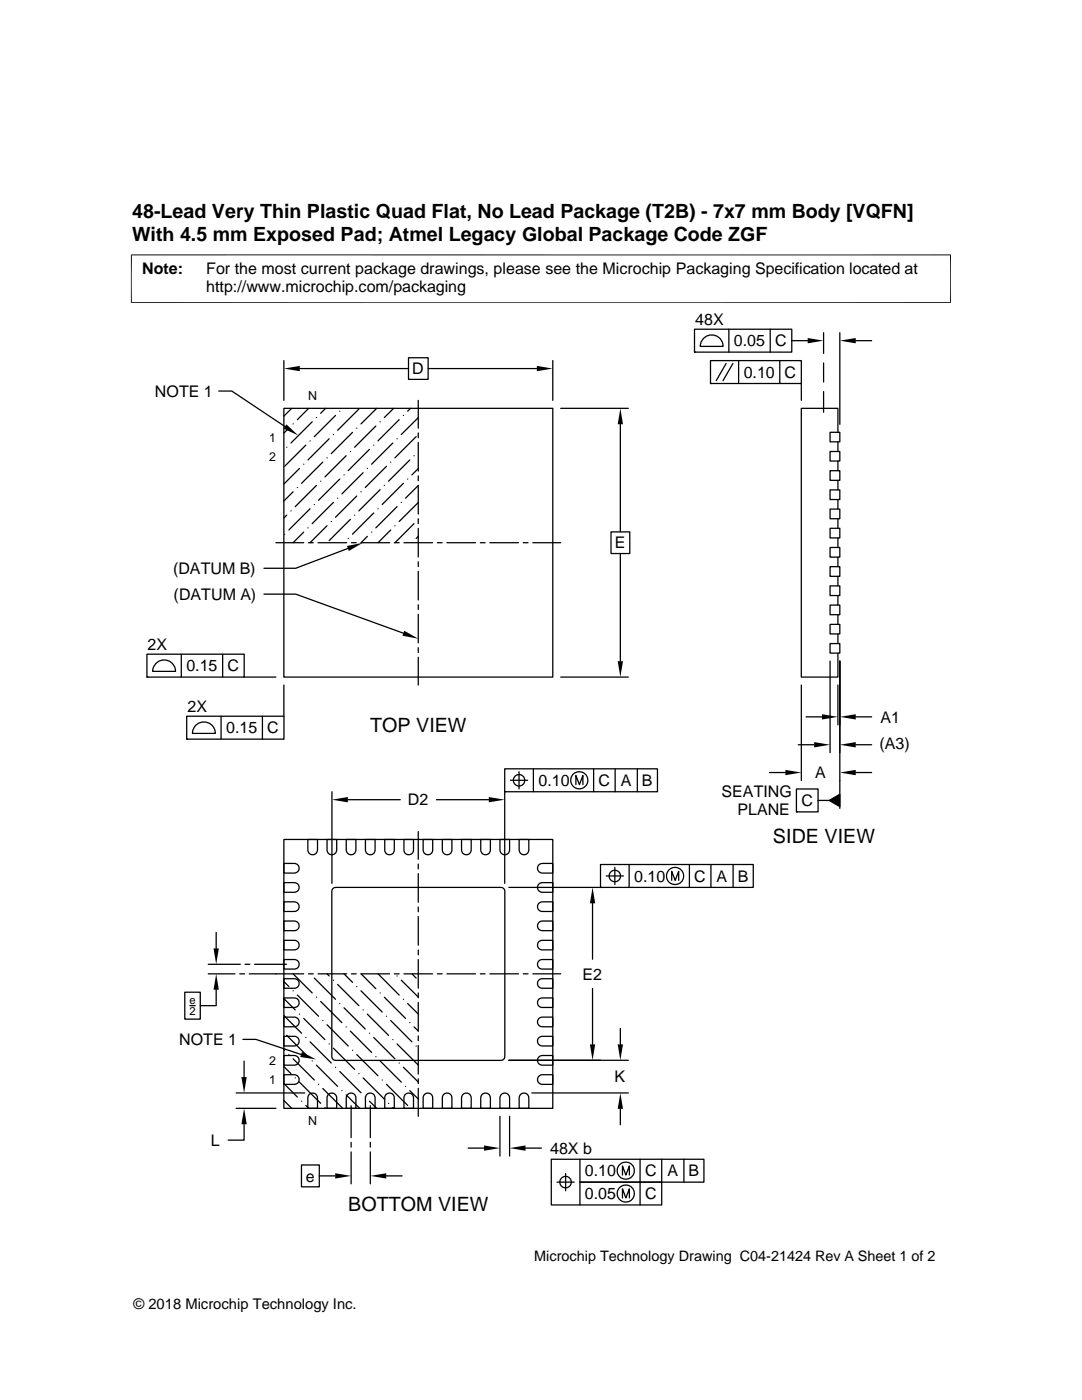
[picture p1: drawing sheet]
<svg xmlns="http://www.w3.org/2000/svg" width="216mm" height="279mm" viewBox="0 0 216 279" stroke-linecap="round" stroke-linejoin="round" font-family="sans-serif">
<g fill="none" stroke="#000" stroke-width=".25">
<path d="M43.6 78h2.6l10.7 7.1M56.6 72v7.9M59.8 73.6h21.7M81.5 71.4h3.9v4.3h-3.9zM83.5 79.9v5.5M85.4 73.6h21.7M110.3 72v7.9M138.6 65.7h19.4v4.6h-19.4zM138.6 70.3h.1M140.5 67.4a2.28 2.28 0 0 1 2.5-.4 2.28 2.28 0 0 1 1.3 2.1h-4.6l.4-1.2zM141.8 72h18.1v4.5h-18.1zM141.8 76.5h.1"/>
<path d="M144.9 72.5l-2 3.5M145.4 65.7v4.6M146.2 72.5l-1.9 3.5M147.4 72v4.5M153.7 65.7v4.6M155.6 72v4.5M158 68h3.2M159.9 76.5v3.4M164.3 66.4v4.1M164.3 72.4v3.8M164.3 78.1v4.2M167.6 66.4v18.3"/>
<path d="M170.8 68h3.1M56.6 81.5h53.7v53.6h-53.7zM57.2 89.3h.1M57.6 85.4l-1 1M58.2 81.5l-1.6 1.6M58.5 98.1l-1.9 1.9M58.5 84.6h.1M59.3 97.3h.1M59.8 93.5l-3.2 3.1M60.6 92.6h.1M61 88.8l-4.2 4.3M61.6 81.5l-2.3 2.3"/>
<path d="M61.9 88h.1M62.3 84.2l-4.2 4.2M63.1 96.9l-4.2 4.2M63.1 83.3h.1M64 96h.1M64.4 92.2l-4.2 4.3M65 81.5l-1 1M65.3 91.4h.1M65.7 87.6l-4.3 4.2M66.5 86.7h.1M67 82.9l-4.3 4.2M67.4 99.4h.1"/>
<path d="M67.8 95.6l-4.2 4.2M67.8 82.1h.1M68.6 94.8h.1M69.1 91l-4.3 4.2M69.9 90.1h.1M70.3 86.3l-4.2 4.2M71.2 99l-4.2 4.2M71.2 85.4h.1M71.6 81.6l-4.2 4.3M72 98.1h.1M72.5 94.3l-4.3 4.3M73.3 93.5h.1"/>
<path d="M73.7 89.7l-4.2 4.2M74.6 88.8h.1M75 85l-4.2 4.3M75.2 81.5l-3.2 3.1M75.8 97.7l-4.2 4.3M75.8 84.2h.1M76.7 96.9h.1M77.1 93.1l-4.2 4.2M78 92.2h.1M78.4 88.4l-4.3 4.2M78.5 81.5l-1.8 1.8M79.2 87.6h.1"/>
<path d="M79.7 83.8l-4.3 4.2M80.5 96.5l-4.2 4.2M80.5 82.9h.1M80.9 99.4l2.6-2.5v5.7M81.3 95.6h.1M81.8 91.8l-4.3 4.2M81.9 81.5l-.6 .6M82.6 91h.1M83 87.1l-4.2 4.3M83.5 86.4v1M83.5 88.3v5.7M83.5 95v.9"/>
<path d="M83.5 93.5l-1.3 1.3M83.5 83.3l-3.4 3.4M111.9 81.5h13.5M123.8 84.7v21.5M165.6 97.8h2v1.9h-2zM165.6 93.9h2v2h-2zM165.6 90.1h2v1.9h-2zM165.6 86.3h2v1.9h-2zM167.2 86.3v-4.8h-7.3v53.6h7.3v-4.8M167.2 88.2v1.9M167.2 92v1.9M167.2 95.9v1.9"/>
<path d="M167.2 99.7v1.9M52.7 118.6h6.3l21.5 7.8M55.1 108.3h5.5M56.8 106.6h.1M57.2 102.8l-.6 .6M58.1 102h.1M60.6 106.2l-2.1 2.1M61.4 105.3h.1M61.6 108.3h.9M61.9 101.5l-4.3 4.3M62.7 100.7h.1M63.5 108.3h5.7"/>
<path d="M65.3 104.9l-3.4 3.4M66.1 104.1h.1M66.5 100.3l-4.2 4.2M69.4 109.5l-10.4 3.9h-6.3M69.5 107.5h.1M69.9 103.7l-4.2 4.2M70.1 108.3h1M70.8 102.8h.1M73.3 107l-1.2 1.3h5.6M74.1 106.2h.1M74.6 102.4l-4.3 4.2M75.4 101.5h.1"/>
<path d="M78 105.8l-2.6 2.5M78.7 108.3h1M78.8 104.9h.1M79.2 101.1l-4.2 4.2M80.1 100.3h.1M80.6 108.3h5.7M82.6 104.5l-3.8 3.8M83.5 103.5v1M83.5 105.5v5.7M83.5 112.1v1M83.5 114v5.7M83.5 100.3l-3.8 3.8"/>
<path d="M83.5 103.7h.1M83.5 107l-.5 .5M87.3 108.3h.9M89.2 108.3h5.7M95.8 108.3h1M97.7 108.3h5.8M104.4 108.3h1M106.3 108.3h5.6M121.9 106.2h3.8v4.3h-3.8zM123.8 110.5v21.5M165.6 116.9h2v2h-2zM165.6 113.1h2v1.9h-2z"/>
<path d="M165.6 109.3h2v1.9h-2zM165.6 105.4h2v2h-2zM165.6 101.6h2v1.9h-2zM167.2 103.5v1.9M167.2 107.4v1.9M167.2 111.2v1.9M167.2 115v1.9M167.2 118.9v1.9M29.3 130.6h19.4v4.5h-19.4zM29.3 135.1h.1M31.3 132.3a2.28 2.28 0 0 1 2.4-.4 2.28 2.28 0 0 1 1.3 2.1h-4.5l.3-1.2zM36.2 130.6v4.5"/>
<path d="M44.4 130.6v4.5M48.7 135.1h6.4M56.6 136.7v6.2M83.5 120.7v.9M83.5 122.6v5.7M83.5 129.3v.9M83.5 131.2v5.5M111.9 135.1h13.5M159.9 136.7v19.1M165.6 128.4h2v1.9h-2zM165.6 124.6h2v1.9h-2zM165.6 120.8h2v1.9h-2z"/>
<path d="M165.6 131.9v18.3M167.2 122.7v1.9M167.2 126.5v1.9M167.2 136.7v8M167.6 131.9v29.4M37.3 142.9h19.4v4.6h-19.4zM37.3 147.5h.1M39.2 144.6a2.28 2.28 0 0 1 2.4-.3 2.28 2.28 0 0 1 1.4 2.1h-4.6l.3-1.2zM44.1 142.9v4.6M52.4 142.9v4.6M66.2 158v18.3M69.4 159.6h10.5"/>
<path d="M87.1 159.6h10.4M100.7 158v18.3M100.7 153.4h30.5v4.6h-30.5zM100.7 158h.1M101.9 155.7h3.4M103.6 154v3.4M106.4 153.4v4.6M114.9 156.6v-1.8l.7 1.8 .7-1.8v1.8M118.4 153.4v4.6M122.7 153.4v4.6M127.2 153.4v4.6M153.5 154.2h3.2"/>
<path d="M158.9 157.5h4.3v4.5h-4.3zM159.3 148.6h3.2M160.8 143.1h3.2M163.2 159.7h2.3M165.5 159.7l2.1-1.2v2.5zM170.8 143.1h3.1M170.8 148.6h3.1M170.8 154.2h3.1M56.6 167.5h53.7v53.7h-53.7zM56.6 172.3h2.1a.96 .96 0 0 1 1 1 .96 .96 0 0 1-1 .9h-2.1zM56.6 176.1h2.1a.96 .96 0 0 1 1 1 .96 .96 0 0 1-1 1h-2.1zM56.6 180h2.1a.96 .96 0 0 1 1 .9 .96 .96 0 0 1-1 1h-2.1z"/>
<path d="M61.4 167.5h2v2.1a.96 .96 0 0 1-1 1 .96 .96 0 0 1-1-1zM65.3 167.5h1.9v2.1a.96 .96 0 0 1-1 1 .96 .96 0 0 1-.9-1zM66.5 177.2l.5-.1h32.9a.77 .77 0 0 1 .8 .8v32.9a.77 .77 0 0 1-.8 .8h-32.9a.77 .77 0 0 1-.8-.8v-32.9zM69.1 167.5h1.9v2.1a.96 .96 0 0 1-.9 1 .96 .96 0 0 1-1-1zM72.9 167.5h1.9v2.1a.96 .96 0 0 1-.9 1 .96 .96 0 0 1-1-1zM76.8 167.5h1.9v2.1a.95 .95 0 0 1-1 1 .95 .95 0 0 1-.9-1zM80.6 167.5h1.9v2.1a.95 .95 0 0 1-.9 1 .95 .95 0 0 1-1-1zM83.5 165.9v5.6M83.5 172.4v1M83.5 174.3v5.8M84.4 167.5h1.9v2.1a.95 .95 0 0 1-.9 1 .95 .95 0 0 1-1-1zM88.3 167.5h1.9v2.1a.95 .95 0 0 1-1 1 .95 .95 0 0 1-.9-1z"/>
<path d="M92.1 167.5h1.9v2.1a.96 .96 0 0 1-.9 1 .96 .96 0 0 1-1-1zM95.9 167.5h2v2.1a.96 .96 0 0 1-1 1 .96 .96 0 0 1-1-1zM99.8 167.5h1.9v2.1a.96 .96 0 0 1-1 1 .96 .96 0 0 1-.9-1zM101.5 177.1h18.3M103.6 167.5h1.9v2.1a.96 .96 0 0 1-.9 1 .96 .96 0 0 1-1-1zM107.4 176.5l.3-.2 .5-.2h2.1v2h-2.1a.97 .97 0 0 1-.8-1.6zM107.4 172.7l.3-.3 .5-.1h2.1v1.9h-2.1a.97 .97 0 0 1-.8-1.5zM119.8 172.5h30.5v4.6h-30.5zM119.8 177.1h.1M121 174.8h3.4M122.7 173.1v3.4M125.5 172.5v4.6"/>
<path d="M134 175.7v-1.8l.7 1.8 .7-1.8v1.8M137.6 172.5v4.6M141.9 172.5v4.6M146.3 172.5v4.6M158.9 162h.1M36.9 198h3.1v5.4h-3.1zM41.6 192.4h6.3M41.6 194.4h5.3M43.1 197.5v3.2h-3.1M43.1 186.1v3.2M47.8 194.4h1M48.9 192.4h.9"/>
<path d="M49.7 194.4h10.9M50.8 192.4h6.4M56.6 199.3l2.3 2.2M56.6 195.9l1 1M56.6 183.8h2.1a.96 .96 0 0 1 1 1 .96 .96 0 0 1-1 .9h-2.1zM56.6 187.7h2.1a.95 .95 0 0 1 1 .9 .95 .95 0 0 1-1 1h-2.1zM56.6 191.5h2.1a.95 .95 0 0 1 1 .9 .95 .95 0 0 1-1 1h-2.1zM56.6 195.3h2.1a.95 .95 0 0 1 1 1 .95 .95 0 0 1-1 .9h-2.1zM56.6 199.2h2.1a.95 .95 0 0 1 1 .9 .95 .95 0 0 1-1 1h-2.1zM58.5 197.7h.1M58.5 194.4l3.8 3.8M59.3 198.6l4.3 4.2"/>
<path d="M61.6 194.4h.9M62.7 195.2l4.3 4.2M63.1 199h.1M63.5 194.4h5.7M64 199.9l4.2 4.2M65.3 194.4l.4 .4M66.5 195.6h.1M67.4 196.5l4.2 4.2M68.6 194.4l1.7 1.6M70.1 194.4h1M71.2 196.9h.1M72 197.7l4.3 4.3"/>
<path d="M75.4 194.4l4.3 4.2M75.8 198.2h.1M76.7 199l4.2 4.2M77.7 194.4h-5.6l2.9 2.9M78.7 194.4h1M79.2 194.8h.1M80.1 195.6l3.4 3.4M80.5 199.4h.1M80.6 194.4h5.7M82.2 194.4l.8 .8M83.5 181v1M83.5 182.9v5.7"/>
<path d="M83.5 189.6v.9M83.5 191.5v5.7M83.5 198.2v.9M87.3 194.4h.9M89.2 194.4h5.7M95.8 194.4h1M97.7 194.4h5.8M104.4 194.4h1M106.3 194.4h5.6M107.4 188l.3-.2 .5-.1h2.1v1.9h-2.1a.96 .96 0 0 1-.9-.6 .96 .96 0 0 1 .1-1zM107.4 195.7l.3-.3 .5-.1h2.1v1.9h-2.1a.95 .95 0 0 1-.9-.5 .95 .95 0 0 1 .1-1zM107.4 191.9l.3-.3 .5-.1h2.1v1.9h-2.1a.95 .95 0 0 1-.9-.5 .95 .95 0 0 1 .1-1z"/>
<path d="M107.4 184.2l.3-.3 .5-.1h2.1v1.9h-2.1a.96 .96 0 0 1-.9-.5 .96 .96 0 0 1 .1-1zM107.4 180.4l.3-.3 .5-.1h2.1v1.9h-2.1a.96 .96 0 0 1-.9-.5 .96 .96 0 0 1 .1-1zM107.4 199.5l.3-.2 .5-.1h2.1v1.9h-2.1a.95 .95 0 0 1-.9-.6 .95 .95 0 0 1 .1-1zM118.2 180.3v11.1M118.2 197.3v11.1M37.9 200.7h1M47.1 218.1h13.7M48.5 207.4h2.6l9 3M48.7 211.8v3.1M56.6 219.6l1.6 1.6M56.6 216.2l2.7 2.7M56.6 212.9l1.5 1.4"/>
<path d="M56.6 209.4l.2 .2M56.6 202.7l3.6 3.5M56.6 203h2.1a.96 .96 0 0 1 1 1 .96 .96 0 0 1-1 .9h-2.1zM56.6 206.8h2.1a.96 .96 0 0 1 1 1 .96 .96 0 0 1-1 .9h-2.1zM56.6 210.7h2.1a.96 .96 0 0 1 1 .9 .96 .96 0 0 1-1 1h-2.1zM56.6 214.5h2.1a.96 .96 0 0 1 1 .9 .96 .96 0 0 1-1 1h-2.1zM57.2 206.6l4.2 4.3M57.6 210.5h.1M58.5 211.3l4.2 4.2M58.9 215.1h.1M59.8 216l4.2 4.2M59.8 202.4h.1"/>
<path d="M60.2 219.8h.1M60.6 203.2l4.2 4.3M61 207.1h.1M61.8 218.3a.97 .97 0 0 1 1.6 .8v2.1h-2v-2.1l.2-.5zM61.9 207.9l4.2 4.3M62.3 211.7h.1M63.1 212.6l4.3 4.2M63.6 216.4h.1M64.4 217.2l4 4M64.4 203.7h.1M65.3 204.5l4.2 4.3M65.7 218.3a.97 .97 0 0 1 1.5 .8v2.1h-1.9v-2.1l.1-.5z"/>
<path d="M65.7 208.3h.1M66.5 209.2l4.3 4.2M67 213h.1M67.8 213.8l4.2 4.3M67.8 200.3h.1M68.2 217.7h.1M68.6 201.1l4.3 4.3M69.1 218.5l2.7 2.7M69.1 204.9h.1M69.5 218.3a.96 .96 0 0 1 1.5 .8v2.1h-1.9v-2.1l.1-.5zM69.9 205.8l4.2 4.2M70.3 209.6h.1"/>
<path d="M71.2 210.5l4.2 4.2M71.6 214.3h.1M72.5 215.1l4.2 4.2M72.5 201.5h.1M72.9 218.9h.1M73.3 202.4l4.2 4.2M73.3 218.3a.96 .96 0 0 1 1.5 .8v2.1h-1.9v-2.1l.1-.5zM73.7 219.8l1.5 1.4M73.7 206.2h.1M74.6 207.1l4.2 4.2M75 210.9h.1M75.8 211.7l4.3 4.3"/>
<path d="M76.3 215.5h.1M77.1 216.4l4.2 4.2M77.1 202.8h.1M77.2 218.3a.96 .96 0 0 1 1.5 .8v2.1h-1.9v-2.1l.1-.5zM78 203.7l4.2 4.2M78.4 207.5h.1M79.2 208.3l4.3 4.3M79.7 212.2h.1M80.5 213l3 3M80.9 216.8h.1M81 218.3a.96 .96 0 0 1 1.5 .8v2.1h-1.9v-2.1l.1-.5zM81.3 200.3l2.2 2.1"/>
<path d="M81.8 217.7l1.7 1.6M81.8 204.1h.1M83 208.8h.1M83.5 200.1v5.7l-.9-.9M83.5 206.7v1M83.5 208.6v5.8M83.5 215.3v1M83.5 217.2v5.6M84.8 218.3a.96 .96 0 0 1 1.5 .8v2.1h-1.9v-2.1l.1-.5zM88.7 218.3a.96 .96 0 0 1 1.5 .8v2.1h-1.9v-2.1l.1-.5zM92.5 218.3a.97 .97 0 0 1 1.5 .8v2.1h-1.9v-2.1l.1-.5zM96.3 218.3a.97 .97 0 0 1 1.6 .8v2.1h-2v-2.1l.2-.5z"/>
<path d="M100.2 218.3a.96 .96 0 0 1 1.5 .8v2.1h-1.9v-2.1l.1-.5zM101.5 211.6h23.9M104 218.3a.96 .96 0 0 1 1.5 .8v2.1h-1.9v-2.1l.1-.5zM106.1 218.1h19.3M107.4 207.2l.3-.3 .5-.1h2.1v1.9h-2.1a.97 .97 0 0 1-.8-1.5zM107.4 203.4l.3-.3 .5-.1h2.1v1.9h-2.1a.97 .97 0 0 1-.8-1.5zM107.4 214.9l.3-.3 .5-.1h2.1v1.9h-2.1a.95 .95 0 0 1-.9-.5 .95 .95 0 0 1 .1-1zM107.4 211.1l.3-.3 .5-.1h2.1v1.9h-2.1a.96 .96 0 0 1-.9-.5 .96 .96 0 0 1 .1-1zM123.8 205.3v3.1M47.1 221.2h8M48.7 224.4v3.1h-3.2M60.2 232.5h3.5v4.4h-3.5z"/>
<path d="M61 220.6l.6 .6M63.7 234.7h3.2M64.8 221h.1M70.1 220.7v6.3M70.1 228v.9M70.1 229.9v6.4M73.9 220.7v6.3M73.9 228v.9M73.9 229.9v6.4M77.1 234.7h3.1M77.5 220.2h.1M78.4 221l.1 .2"/>
<path d="M93.4 229.1h3.2M99.8 222.8v7.9M101.7 222.8v7.9M104.9 229.1h3.1M111.1 235.9h3.5M112.9 234.2v3.4M115.7 231.4v4.5h16.3v4.6h-22v-9.1h30.5v4.5h-24.8v4.6M123.8 221.3v3.2M124.2 234.5v-1.8l.7 1.8 .7-1.8v1.8M124.2 239.1v-1.8l.7 1.8 .7-1.8v1.8M127.7 231.4v9.1M132 231.4v4.5"/>
<path d="M136.5 231.4v4.5"/>
<circle cx="103.6" cy="155.7" r="1.14"/>
<circle cx="115.6" cy="155.7" r="1.71"/>
<circle cx="122.7" cy="174.8" r="1.14"/>
<circle cx="134.7" cy="174.8" r="1.72"/>
<circle cx="112.9" cy="235.9" r="1.15"/>
<circle cx="124.9" cy="233.6" r="1.71"/>
<circle cx="124.9" cy="238.2" r="1.71"/>
</g>
<g fill="#000">
<path d="M56.6 73.6l3.2-.6v1.1zM107.1 73l3.2 .6-3.2 .5zM161.2 67.5l3.1 .5-3.1 .5zM167.6 68l3.2-.5v1zM57.1 84.7l2.4 2.2-2.9-1.3zM123.8 81.5l.5 3.2h-1zM69.2 109l3.2-.7-2.8 1.7zM80.7 125.9l2.8 1.6-3.2-.6zM123.3 132h1l-.5 3.1zM66.2 159.6l3.2-.5v1zM97.5 159.1l3.2 .5-3.2 .5zM156.7 153.6l3.2 .6-3.2 .5z"/>
<path d="M162.5 148.1l3.1 .5-3.1 .6zM164 142.5l3.2 .6-3.2 .5zM165.5 159.7l2.1-1.2v2.5zM167.6 143.1l3.2-.6v1.1zM167.6 148.6l3.2-.5v1.1zM167.6 154.2l3.2-.6v1.1zM42.6 189.3h1.1l-.6 3.1zM43.1 194.4l.6 3.1h-1.1zM118.2 177.1l.6 3.2h-1.1zM48.2 214.9h1l-.5 3.2zM60.2 209.9l2.9 1.5-3.2-.5zM117.7 208.4h1.1l-.6 3.2z"/>
<path d="M123.3 208.4h1l-.5 3.2zM48.7 221.2l.5 3.2h-1zM66.9 234.1l3.2 .6-3.2 .5zM73.9 234.7l3.2-.6v1.1zM96.6 228.6l3.2 .5-3.2 .6zM101.7 229.1l3.2-.5v1.1zM123.8 218.1l.5 3.2h-1z"/>
</g>
<path d="M26.1 50.9h163.7M26.2 50.8v9.7M189.7 50.8v9.7M26.1 60.4h163.7" fill="none" stroke="#000" stroke-width=".2"/>
<g font-size="3.9">
<text x="26.4" y="43.5">48-Lead Very Thin Plastic Quad Flat, No Lead Package (T2B) - 7x7 mm Body [VQFN]</text>
<text x="26.4" y="48">With 4.5 mm Exposed Pad; Atmel Legacy Global Package Code ZGF</text>
<text x="73.9" y="146.1">TOP VIEW</text>
<text x="154.2" y="168.3">SIDE VIEW</text>
<text x="69.5" y="241.6">BOTTOM VIEW</text>
</g>
<g font-size="3.2">
<text x="28.4" y="54.6">Note:</text>
<text x="41.1" y="58.3">http://www.microchip.com/packaging</text>
<text x="41.1" y="54.6">For the most current package drawings, please see the Microchip Packaging Specification located at</text>
<text x="138.7" y="64.9">48X</text>
<text x="146.5" y="69.1">0.05</text>
<text x="154.7" y="69.1">C</text>
<text x="82.3" y="74.7">D</text>
<text x="148.4" y="75.4">0.10</text>
<text x="156.6" y="75.4">C</text>
<text x="30.9" y="79.2">NOTE 1</text>
<text x="122.7" y="109.5">E</text>
<text x="34.5" y="114.6">(DATUM B)</text>
<text x="34.6" y="119.7">(DATUM A)</text>
<text x="29.5" y="129.8">2X</text>
<text x="37.2" y="134">0.15</text>
<text x="45.4" y="134">C</text>
<text x="37.4" y="142.1">2X</text>
<text x="45.1" y="146.3">0.15</text>
<text x="53.3" y="146.4">C</text>
<text x="175.5" y="149.4">(A3)</text>
<text x="175.7" y="144.2">A1</text>
<text x="162.7" y="155.3">A</text>
<text x="81.4" y="160.7">D2</text>
<text x="107.4" y="156.9">0.10</text>
<text x="119.4" y="156.9">C</text>
<text x="123.9" y="156.9">A</text>
<text x="128.1" y="156.9">B</text>
<text x="144" y="159">SEATING</text>
<text x="159.9" y="160.9">C</text>
<text x="147.2" y="162.7">PLANE</text>
<text x="126.6" y="176">0.10</text>
<text x="138.5" y="176">C</text>
<text x="143" y="176">A</text>
<text x="147.2" y="176">B</text>
<text x="116.2" y="195.5">E2</text>
<text x="35.8" y="208.6">NOTE 1</text>
<text x="122.6" y="216">K</text>
<text x="42.1" y="228.7">L</text>
<text x="109.8" y="230.3">48X b</text>
<text x="61" y="235.8">e</text>
<text x="116.7" y="234.8">0.10</text>
<text x="116.7" y="239.3">0.05</text>
<text x="128.7" y="234.8">C</text>
<text x="128.7" y="239.3">C</text>
<text x="133.2" y="234.8">A</text>
<text x="137.4" y="234.8">B</text>
</g>
<g font-size="2.9">
<text x="106.6" y="251.7">Microchip Technology Drawing C04-21424 Rev A Sheet 1 of 2</text>
<text x="26.6" y="261.3">© 2018 Microchip Technology Inc.</text>
</g>
<g font-size="2.5">
<text x="61.5" y="79.9">N</text>
<text x="53.7" y="88.1">1</text>
<text x="53.7" y="92">2</text>
<text x="53.7" y="212.5">2</text>
<text x="53.7" y="216.3">1</text>
<text x="61.5" y="224.6">N</text>
</g>
<g font-size="2.2">
<text x="37.8" y="200.4">e</text>
<text x="37.8" y="202.6">2</text>
</g>
</svg>
